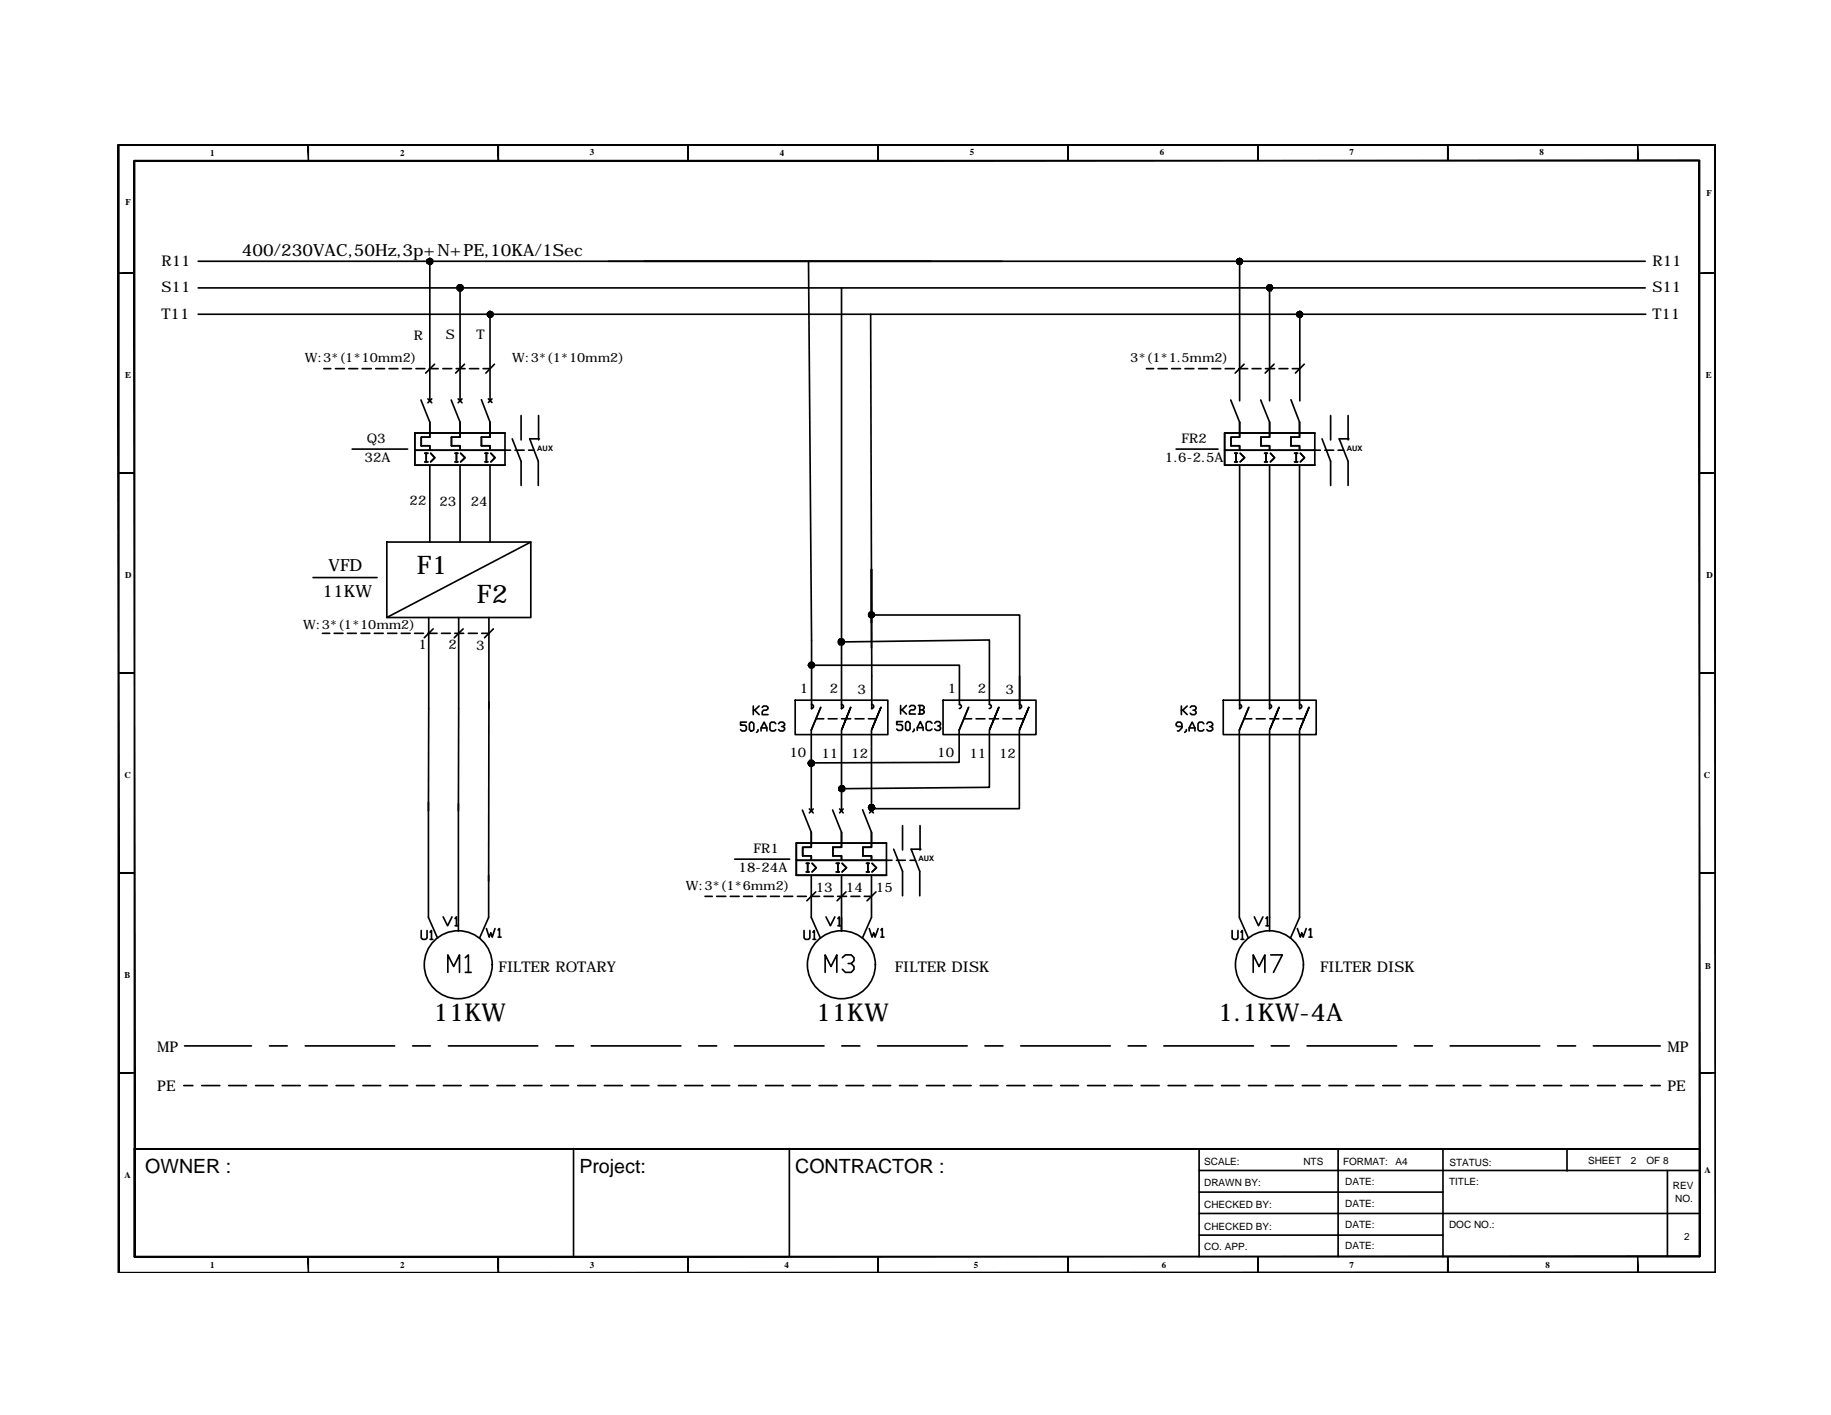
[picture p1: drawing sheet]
<svg xmlns="http://www.w3.org/2000/svg" width="279mm" height="216mm" viewBox="0 0 279 216" stroke-linecap="round" stroke-linejoin="round" font-family="sans-serif">
<!-- layer: FRAME -->
<g fill="#000" stroke="#000" stroke-width=".15">
<path d="M18 22.1v.1l243.8-.1zM18 22.2l243.8-.1v.1z"/>
<path d="M20.5 24.5l.1 167.3v-167.3zM20.5 24.5l.1 167.3h-.1z"/>
<path d="M47 22.1l.1 2.4v-2.4zM47 22.1l.1 2.4h-.1z"/>
<path d="M76 22.1l.1 2.4v-2.4zM76 22.1l.1 2.4h-.1z"/>
<path d="M105 22.1v2.4v-2.4zM105 22.1v2.4z"/>
<path d="M133.9 22.1l.1 2.4v-2.4zM133.9 22.1l.1 2.4h-.1z"/>
<path d="M162.9 22.1l.1 2.4v-2.4zM162.9 22.1l.1 2.4h-.1z"/>
<path d="M191.9 22.1l.1 2.4v-2.4zM191.9 22.1l.1 2.4h-.1z"/>
<path d="M220.9 22.1l.1 2.4v-2.4zM220.9 22.1l.1 2.4h-.1z"/>
<path d="M249.9 22.1l.1 2.4v-2.4zM249.9 22.1l.1 2.4h-.1z"/>
<path d="M20.5 24.6h238.8v-.1zM20.5 24.5h238.8l-238.8 .1z"/>
<path d="M261.7 22.1l.1 172.1zM261.7 22.1l.1 172.1z"/>
<path d="M18.1 41.6v.1l2.4-.1zM18.1 41.7l2.4-.1v.1z"/>
<path d="M259.3 41.6v.1l2.5-.1zM259.3 41.7l2.5-.1v.1z"/>
<path d="M18.1 72.1v.1l2.4-.1zM18.1 72.2l2.4-.1v.1z"/>
<path d="M259.3 72.1v.1l2.5-.1zM259.3 72.2l2.5-.1v.1z"/>
<path d="M18.1 102.6v.1l2.4-.1zM18.1 102.7l2.4-.1v.1z"/>
<path d="M259.3 102.6v.1l2.5-.1zM259.3 102.7l2.5-.1v.1z"/>
<path d="M18.1 133.1v.2l2.4-.2zM18.1 133.3l2.4-.2v.2z"/>
<path d="M259.3 133.1v.2l2.5-.2zM259.3 133.3l2.5-.2v.2z"/>
<path d="M18.1 163.6v.1l2.4-.1zM18.1 163.7l2.4-.1v.1z"/>
<path d="M259.3 163.6v.1l2.5-.1zM259.3 163.7l2.5-.1v.1z"/>
<path d="M18 22.1v172.1h.2zM18 22.1h.2v172.1z"/>
<path d="M20.5 191.7v.1l238.8-.1zM20.5 191.8l238.8-.1v.1z"/>
<path d="M47 191.8l.1 2.4v-2.4zM47 191.8l.1 2.4h-.1z"/>
<path d="M76 191.8l.1 2.4v-2.4zM76 191.8l.1 2.4h-.1z"/>
<path d="M105 191.8v2.4v-2.4zM105 191.8v2.4z"/>
<path d="M133.9 191.8v2.4h.1zM133.9 191.8h.1v2.4z"/>
<path d="M162.9 191.8l.1 2.4v-2.4zM162.9 191.8l.1 2.4h-.1z"/>
<path d="M191.9 191.8l.1 2.4v-2.4zM191.9 191.8l.1 2.4h-.1z"/>
<path d="M220.9 191.8l.1 2.4v-2.4zM220.9 191.8l.1 2.4h-.1z"/>
<path d="M249.9 191.8l.1 2.4v-2.4zM249.9 191.8l.1 2.4h-.1z"/>
<path d="M259.3 24.5v167.3h.1zM259.3 24.5h.1v167.3z"/>
<path d="M18.1 194.2l243.7-.1zM18.1 194.1h243.7z"/>
</g>
<path d="M20.5 175.3h238.8zM20.5 175.3v16.5M183 178.6h76.2M183 175.3v16.5M183 181.9h37.2M183 185.2h76.2M183 188.5h37.2" fill="none" stroke="#000" stroke-width=".25"/>
<!-- layer: 0 -->
<g fill="none" stroke="#000" stroke-width=".25">
<path d="M30.2 39.9h220.9M65.6 39.9v21.3M123.4 39.9l.4 68.2M189.2 39.9v21.3M30.2 47.9h220.9M30.2 43.9h220.9M49.4 56.2h1.1M51.2 56.2h1.3M53.2 56.2h1.4M55.3 56.2h1.4M57.3 56.2h1.4M59.4 56.2h1.3"/>
<path d="M61.4 56.2h1.4M63.5 56.2h1.3M65.5 56.2h1.4M66.3 55.6l-1.3 1.3M67.6 56.2h1.3M69.6 56.2h1.4M70.2 43.9v17.3M70.9 55.6l-1.4 1.3M71.6 56.2h1.4M73.7 56.2h1.1M74.8 47.9v13.3M75.5 55.6l-1.4 1.3"/>
<path d="M128.4 43.9v64.2M132.9 47.9l.1 60.2M174.9 56.2h1.1M176.7 56.2h1.4M178.8 56.2h1.3M180.8 56.2h1.4M182.9 56.2h1.3M184.9 56.2h1.4M187 56.2h1.4M189 56.2h1.4M189.8 55.6l-1.3 1.3M191.1 56.2h1.3"/>
<path d="M193.1 56.2h1.4M193.7 43.9v17.3M194.4 55.6l-1.3 1.3M195.2 56.2h1.3M197.2 56.2h1.1M198.3 47.9v13.3M199 55.6l-1.3 1.3M63.3 66.1h13.8v4.9h-13.8zM63.3 68.7h13.8M65.6 64.4v2.3h-1.3v1.3M65.6 71v11.7M70.2 64.4v2.3h-1.3v1.3"/>
<path d="M70.2 71v11.7M74.8 64.4v2.3h-1.3v1.3M74.8 71v11.7M78.6 68.7h1.4M79.5 63.4v3.7M79.5 70.4v3.7M80.7 68.7h.8M80.8 67h1.5M82.1 70.4v3.7M82.2 63.4v3.7M186.9 66.1h13.7v4.9h-13.7zM186.9 68.7h13.7"/>
<path d="M189.2 64.4v2.3h-1.4v1.3M189.2 71v37.1M193.7 64.4v2.3h-1.3v1.3M193.7 71v37.1M198.3 64.4v2.3h-1.3v1.3M198.3 71v37.1M202.2 68.7h1.3M203 63.4v3.7M203 70.4v3.7M204.2 68.7h.8M204.4 67h1.4M205.7 63.4v3.7"/>
<path d="M205.7 70.4v3.7M47.8 88.1h9.7M49.2 96.6h1.1M51 96.6h1.3M53 96.6h1.4M55.1 96.6h1.3M57.1 96.6h1.4M59 82.7h22v11.5h-22zM59.2 96.6h1.4M61.2 96.6h1.4M63.3 96.6h1.3M65.3 96.6h1.4"/>
<path d="M65.4 94.2v45.8M66.1 96l-1.4 1.3M67.4 96.6h1.3M69.4 96.6h1.4M70 94.2l-.1 47.9M70.7 96l-1.4 1.3M71.5 96.6h1.3M73.5 96.6h1.1M74.6 94.2v13.9M75.3 96l-1.4 1.3M81 82.7l-22 11.5M128.4 97.9l22.6-.3v9.9"/>
<path d="M133 95v-8.1v12M133 93.8h22.6v13.7M74.6 107.1v32.9M121.3 106.8h14.2v5.3h-14.2zM123.8 107.5a.32 .32 0 0 1 .3 .3 .32 .32 0 0 1-.3 .3M123.8 101.5h22.6v6M124.5 109.7h1.2M125.2 107.9l-1.4 3.5v12.3M126.4 109.7h1.3M128.4 107.5a.32 .32 0 0 1 .3 .3 .32 .32 0 0 1-.3 .3M128.4 109.7h1.4M128.4 111.4v12.3"/>
<path d="M129.8 107.9l-1.4 3.5 1.4-3.5M130.5 109.7h1.3M132.5 109.7h1.2M133 111.4v12.3M133 107.5a.32 .32 0 0 1 .3 .3 .32 .32 0 0 1-.3 .3M134.4 107.9l-1.4 3.5 1.4-3.5M139.5 111.2v.2l-.2 .3M143.9 106.8h14.2v5.3h-14.2zM146.4 107.5a.32 .32 0 0 1 .3 .3 .32 .32 0 0 1-.3 .3M147.1 109.7h1.2M147.8 107.9l-1.4 3.5v4.9l-22.6 .1M148.9 109.7h1.4"/>
<path d="M151 107.5a.32 .32 0 0 1 .3 .3 .32 .32 0 0 1-.3 .3M151 111.4v8.7l-22.6 .2M151 109.7h1.4M152.4 107.9l-1.4 3.5 1.4-3.5M153 109.7h1.4M155.1 109.7h1.2M155.5 111.4v12h-22.5M155.6 107.5a.32 .32 0 0 1 .3 .3 .32 .32 0 0 1-.3 .3M155.6 103.2v4.9M157 107.9l-1.5 3.5 1.5-3.5M186.7 106.8h14.1v5.3h-14.1zM189.1 107.5a.32 .32 0 0 1 .4 .3 .32 .32 0 0 1-.4 .3"/>
<path d="M189.8 109.7h1.2M190.6 107.9l-1.5 3.5v28.6M191.7 109.7h1.4M193.7 107.5a.32 .32 0 0 1 .3 .3 .32 .32 0 0 1-.3 .3M193.7 111.4v28.6M193.8 109.7h1.3M195.2 107.9l-1.5 3.5 1.5-3.5M195.8 109.7h1.4M197.8 109.7h1.2M198.3 111.4v28.6M198.3 107.5a.32 .32 0 0 1 .3 .3 .32 .32 0 0 1-.3 .3M199.7 107.9l-1.4 3.5 1.4-3.5"/>
<path d="M107.6 136.8h1.1M109.4 136.8h1.4M111.4 136.8h1.4M113.5 136.8h1.3M115.5 136.8h1.4M117.6 136.8h1.3M119.6 136.8h1.4M121.5 128.6h13.8v4.9h-13.8zM121.5 131.3h13.8M121.7 136.8h1.3M123.7 136.8h1.4M123.8 127v2.3h-1.3v1.3"/>
<path d="M123.8 133.5v6.5M124.5 136.1l-1.4 1.3M125.7 136.8h1.4M127.8 136.8h1.4M128.4 127v2.3h-1.3v1.3M128.4 133.5v8.6M129.1 136.1l-1.4 1.3M129.9 136.8h1.3M131.9 136.8h1.1M133 127v2.3h-1.3v1.3M133 133.5v6.5M133.7 136.1l-1.4 1.3"/>
<path d="M136.8 131.3h1.3M137.7 126v3.7M137.7 133v3.7M138.9 131.3h.8M139 129.6h1.5M140.3 133v3.7M140.4 126v3.7M28.2 159.6h10.2M41.1 159.6h2.7M46.6 159.6h13.6M63 159.6h2.7M68.4 159.6h13.7"/>
<path d="M84.8 159.6h2.7M90.2 159.6h13.7M106.6 159.6h2.8M112.1 159.6h13.6M128.5 159.6h2.7M133.9 159.6h13.7M150.3 159.6h2.7M155.8 159.6h13.6M172.1 159.6h2.8M177.6 159.6h13.7M194 159.6h2.7M199.4 159.6h13.7"/>
<path d="M215.8 159.6h2.8M221.3 159.6h13.7M237.7 159.6h2.7M243.1 159.6h10.2M28 165.6h1.4M30.8 165.6h2.7M34.9 165.6h2.7M39 165.6h2.7M43.1 165.6h2.7M47.2 165.6h2.7M51.3 165.6h2.7M55.4 165.6h2.7"/>
<path d="M59.5 165.6h2.7M63.6 165.6h2.7M67.7 165.6h2.7M71.8 165.6h2.7M75.8 165.6h2.8M79.9 165.6h2.8M84 165.6h2.8M87.5 175.2v16.5M88.2 165.6h2.7M92.2 165.6h2.8M96.3 165.6h2.7M100.4 165.6h2.7"/>
<path d="M104.5 165.6h2.7M108.6 165.6h2.8M112.7 165.6h2.7M116.8 165.6h2.7M120.5 175.2v16.5M120.9 165.6h2.7M125 165.6h2.7M129.1 165.6h2.7M133.2 165.6h2.7M137.3 165.6h2.7M141.4 165.6h2.7M145.5 165.6h2.7"/>
<path d="M149.6 165.6h2.7M153.6 165.6h2.8M157.7 165.6h2.8M161.9 165.6h2.7M166 165.6h2.7M170 165.6h2.8M174.1 165.6h2.8M178.2 165.6h2.7M182.3 165.6h2.8M186.4 165.6h2.8M190.5 165.6h2.8M194.6 165.6h2.7"/>
<path d="M198.7 165.6h2.7M202.8 165.6h2.7M204.2 175.3v16.5M206.9 165.6h2.7M211 165.6h2.7M215.1 165.6h2.7M219.2 165.6h2.7M220.2 175.3v16.5M223.3 165.6h2.7M227.4 165.6h2.7M231.5 165.6h2.7M235.6 165.6h2.7"/>
<path d="M239.1 175.4v3.3M239.7 165.6h2.7M243.8 165.6h2.7M247.8 165.6h2.8M251.9 165.6h1.4M254.4 178.6v13.1"/>
<circle cx="69.9" cy="147.2" r="5.2"/>
<circle cx="128.4" cy="147.2" r="5.2"/>
<circle cx="193.7" cy="147.2" r="5.2"/>
</g>
<!-- layer: SYMBOL -->
<g fill="none" stroke="#000" stroke-width=".25">
<path d="M53.7 68.5h8.5M64.2 61l1.4 3.4M65.3 60.9l.6 .6M65.9 60.9l-.6 .6M68.8 61l1.4 3.4M69.9 60.9l.6 .6M70.5 60.9l-.6 .6M73.5 61l1.3 3.4M74.5 60.9l.6 .5M75.1 60.9l-.6 .5M78.2 67l1.3 3.4M80.8 67l1.3 3.4"/>
<path d="M179.5 68.5h6.4M187.8 61l1.4 3.4M192.4 61l1.3 3.4M197 61l1.3 3.4M201.7 67l1.3 3.4M204.4 67l1.3 3.4M112.1 131.1h8.4M122.4 123.6l1.4 3.4M123.5 123.4l.6 .6M124.1 123.4l-.6 .6M127.1 123.6l1.3 3.4M128.1 123.4l.6 .6"/>
<path d="M128.7 123.4l-.6 .6M131.6 123.6l1.4 3.4M132.7 123.4l.6 .6M133.3 123.4l-.6 .6M136.4 129.6l1.3 3.4M139 129.6l1.3 3.4"/>
</g>
<!-- layer: 0 -->
<g fill="#000" stroke="#000" stroke-width=".15">
<path d="M65.1 39.9l.1 .2 .4-.2zM65.2 40.1l.4-.2-.2 .4zM65.6 39.9l-.2 .4 .2 .1z"/>
<path d="M65.1 39.9l.1 .2 .4-.2zM65.2 40.1l.4-.2-.2 .4zM65.6 39.9l-.2 .4 .2 .1z"/>
<path d="M65.2 39.9l.1 .2 .3-.2zM65.3 40.1l.3-.2-.2 .3zM65.6 39.9l-.2 .3h.2z"/>
<path d="M65.2 39.9l.1 .2 .3-.2zM65.3 40.1l.3-.2-.2 .3zM65.6 39.9l-.2 .3h.2z"/>
<path d="M65.4 39.6l.2 .3v-.4zM65.4 39.6l.2 .3-.3-.2zM65.3 39.7l-.1 .2h.4z"/>
<path d="M65.4 39.5l.2 .4v-.5zM65.2 39.7l.2-.2 .2 .4zM65.2 39.7l-.1 .2h.5z"/>
<path d="M65.4 39.6l.2 .3v-.4zM65.4 39.6l.2 .3-.3-.2zM65.3 39.7l-.1 .2h.4z"/>
<path d="M65.4 39.5l.2 .4v-.5zM65.2 39.7l.2-.2 .2 .4zM65.2 39.7l-.1 .2h.5z"/>
<path d="M65.6 39.9h.4l-.1-.2zM65.8 39.6l.1 .1-.3 .2zM65.6 39.5v.4l.2-.3z"/>
<path d="M65.6 39.9h.4l-.1-.2zM65.8 39.6l.1 .1-.3 .2zM65.6 39.5v.4l.2-.3z"/>
<path d="M65.6 39.9h.5l-.1-.2zM65.8 39.5l.2 .2-.4 .2zM65.6 39.4v.5l.2-.4z"/>
<path d="M65.6 39.9h.5l-.1-.2zM65.8 39.5l.2 .2-.4 .2zM65.6 39.4v.5l.2-.4z"/>
<path d="M188.7 39.9v.2l.5-.2zM188.7 40.1l.5-.2-.3 .4zM189.2 39.9l-.3 .4 .3 .1z"/>
<path d="M188.7 39.9v.2l.5-.2zM188.7 40.1l.5-.2-.3 .4zM189.2 39.9l-.3 .4 .3 .1z"/>
<path d="M188.8 39.9v.2l.4-.2zM188.8 40.1l.4-.2-.3 .3zM189.2 39.9l-.3 .3h.3z"/>
<path d="M188.8 39.9v.2l.4-.2zM188.8 40.1l.4-.2-.3 .3zM189.2 39.9l-.3 .3h.3z"/>
<path d="M188.9 39.6l.3 .3v-.4zM188.8 39.7l.1-.1 .3 .3zM188.8 39.7v.2h.4z"/>
<path d="M188.9 39.5l.3 .4v-.5zM188.9 39.5l.3 .4-.5-.2zM188.7 39.7v.2h.5z"/>
<path d="M188.9 39.6l.3 .3v-.4zM188.8 39.7l.1-.1 .3 .3zM188.8 39.7v.2h.4z"/>
<path d="M188.9 39.5l.3 .4v-.5zM188.9 39.5l.3 .4-.5-.2zM188.7 39.7v.2h.5z"/>
<path d="M189.2 39.9h.3v-.2zM189.3 39.6l.2 .1-.3 .2zM189.2 39.5v.4l.1-.3z"/>
<path d="M189.2 39.9h.3v-.2zM189.3 39.6l.2 .1-.3 .2zM189.2 39.5v.4l.1-.3z"/>
<path d="M189.2 39.9h.4l-.1-.2zM189.4 39.5l.1 .2-.3 .2zM189.2 39.4v.5l.2-.4z"/>
<path d="M189.2 39.9h.4l-.1-.2zM189.4 39.5l.1 .2-.3 .2zM189.2 39.4v.5l.2-.4z"/>
<path d="M65.6 39.9v.3h.2zM65.6 39.9l.3 .2-.1 .1zM65.6 39.9l.3 .2 .1-.2z"/>
<path d="M65.6 39.9v.5l.2-.1zM65.6 39.9l.4 .2-.2 .2zM65.6 39.9l.4 .2 .1-.2z"/>
<path d="M65.6 39.9v.3h.2zM65.6 39.9l.3 .2-.1 .1zM65.6 39.9l.3 .2 .1-.2z"/>
<path d="M65.6 39.9v.5l.2-.1zM65.6 39.9l.4 .2-.2 .2zM65.6 39.9l.4 .2 .1-.2z"/>
<path d="M69.7 43.9l.1 .2 .4-.2zM69.8 44.1l.4-.2-.3 .5zM70.2 43.9l-.3 .5h.3z"/>
<path d="M69.7 43.9l.1 .2 .4-.2zM69.8 44.1l.4-.2-.3 .5zM70.2 43.9l-.3 .5h.3z"/>
<path d="M69.8 43.9l.1 .2 .3-.2zM69.9 44.1l.3-.2-.2 .3zM70.2 43.9l-.2 .3 .2 .1z"/>
<path d="M69.8 43.9l.1 .2 .3-.2zM69.9 44.1l.3-.2-.2 .3zM70.2 43.9l-.2 .3 .2 .1z"/>
<path d="M70 43.6l.2 .3v-.4zM70 43.6l.2 .3-.3-.2zM69.9 43.7l-.1 .2h.4z"/>
<path d="M70.2 43.9v.4l.2-.1zM70.2 43.9l.3 .2-.1 .1zM70.2 43.9l.3 .2 .1-.2z"/>
<path d="M69.9 43.5l.3 .4v-.4zM69.9 43.5l.3 .4-.4-.2zM69.8 43.7l-.1 .2h.5z"/>
<path d="M70.2 43.9v.5h.3zM70.2 43.9l.4 .2-.1 .3zM70.2 43.9l.4 .2 .1-.2z"/>
<path d="M70 43.6l.2 .3v-.4zM70 43.6l.2 .3-.3-.2zM69.9 43.7l-.1 .2h.4z"/>
<path d="M70.2 43.9v.4l.2-.1zM70.2 43.9l.3 .2-.1 .1zM70.2 43.9l.3 .2 .1-.2z"/>
<path d="M69.9 43.5l.3 .4v-.4zM69.9 43.5l.3 .4-.4-.2zM69.8 43.7l-.1 .2h.5z"/>
<path d="M70.2 43.9v.5h.3zM70.2 43.9l.4 .2-.1 .3zM70.2 43.9l.4 .2 .1-.2z"/>
<path d="M70.2 43.9h.4l-.1-.2zM70.4 43.6l.1 .1-.3 .2zM70.2 43.5v.4l.2-.3z"/>
<path d="M70.2 43.9h.4l-.1-.2zM70.4 43.6l.1 .1-.3 .2zM70.2 43.5v.4l.2-.3z"/>
<path d="M70.2 43.9h.5l-.1-.2zM70.5 43.5l.1 .2-.4 .2zM70.2 43.5v.4l.3-.4z"/>
<path d="M70.2 43.9h.5l-.1-.2zM70.5 43.5l.1 .2-.4 .2zM70.2 43.5v.4l.3-.4z"/>
<path d="M74.3 47.9l.1 .3 .4-.3zM74.4 48.2l.4-.3-.2 .5zM74.8 47.9l-.2 .5 .2 .1z"/>
<path d="M74.3 47.9l.1 .3 .4-.3zM74.4 48.2l.4-.3-.2 .5zM74.8 47.9l-.2 .5 .2 .1z"/>
<path d="M74.4 47.9l.1 .3 .3-.3zM74.5 48.2l.3-.3-.2 .4zM74.8 47.9l-.2 .4h.2z"/>
<path d="M74.4 47.9l.1 .3 .3-.3zM74.5 48.2l.3-.3-.2 .4zM74.8 47.9l-.2 .4h.2z"/>
<path d="M74.6 47.7l.2 .2v-.3zM74.6 47.7l.2 .2-.3-.1zM74.5 47.8l-.1 .1h.4z"/>
<path d="M74.8 47.9v.4h.2zM74.8 47.9l.3 .3-.1 .1zM74.8 47.9l.3 .3 .1-.3z"/>
<path d="M74.6 47.6l.2 .3v-.4zM74.6 47.6l.2 .3-.4-.2zM74.4 47.7l-.1 .2h.5z"/>
<path d="M74.8 47.9v.6l.2-.1zM74.8 47.9l.4 .3-.2 .2zM74.8 47.9l.4 .3 .1-.3z"/>
<path d="M74.6 47.7l.2 .2v-.3zM74.6 47.7l.2 .2-.3-.1zM74.5 47.8l-.1 .1h.4z"/>
<path d="M74.8 47.9v.4h.2zM74.8 47.9l.3 .3-.1 .1zM74.8 47.9l.3 .3 .1-.3z"/>
<path d="M74.6 47.6l.2 .3v-.4zM74.6 47.6l.2 .3-.4-.2zM74.4 47.7l-.1 .2h.5z"/>
<path d="M74.8 47.9v.6l.2-.1zM74.8 47.9l.4 .3-.2 .2zM74.8 47.9l.4 .3 .1-.3z"/>
<path d="M74.8 47.9h.4l-.1-.1zM75 47.7l.1 .1-.3 .1zM74.8 47.6v.3l.2-.2z"/>
<path d="M74.8 47.9h.4l-.1-.1zM75 47.7l.1 .1-.3 .1zM74.8 47.6v.3l.2-.2z"/>
<path d="M74.8 47.9h.5l-.1-.2zM75 47.6l.2 .1-.4 .2zM74.8 47.5v.4l.2-.3z"/>
<path d="M74.8 47.9h.5l-.1-.2zM75 47.6l.2 .1-.4 .2zM74.8 47.5v.4l.2-.3z"/>
<path d="M189.2 39.9v.3h.1zM189.2 39.9l.3 .2-.2 .1zM189.2 39.9l.3 .2v-.2z"/>
<path d="M189.2 39.9v.5l.2-.1zM189.2 39.9l.3 .2-.1 .2zM189.2 39.9l.3 .2 .1-.2z"/>
<path d="M189.2 39.9v.3h.1zM189.2 39.9l.3 .2-.2 .1zM189.2 39.9l.3 .2v-.2z"/>
<path d="M189.2 39.9v.5l.2-.1zM189.2 39.9l.3 .2-.1 .2zM189.2 39.9l.3 .2 .1-.2z"/>
<path d="M193.3 43.9l.1 .2 .3-.2zM193.4 44.1l.3-.2-.2 .5zM193.7 43.9l-.2 .5h.2z"/>
<path d="M193.3 43.9l.1 .2 .3-.2zM193.4 44.1l.3-.2-.2 .5zM193.7 43.9l-.2 .5h.2z"/>
<path d="M193.4 43.9v.2l.3-.2zM193.4 44.1l.3-.2-.1 .3zM193.7 43.9l-.1 .3 .1 .1z"/>
<path d="M193.4 43.9v.2l.3-.2zM193.4 44.1l.3-.2-.1 .3zM193.7 43.9l-.1 .3 .1 .1z"/>
<path d="M193.6 43.6l.1 .3v-.4zM193.6 43.6l.1 .3-.3-.2zM193.4 43.7v.2h.3z"/>
<path d="M193.7 43.9v.4l.2-.1zM193.7 43.9l.4 .2-.2 .1zM193.7 43.9l.4 .2v-.2z"/>
<path d="M193.5 43.5l.2 .4v-.4zM193.5 43.5l.2 .4-.3-.2zM193.4 43.7l-.1 .2h.4z"/>
<path d="M193.7 43.9v.5h.3zM193.7 43.9l.5 .2-.2 .3zM193.7 43.9l.5 .2v-.2z"/>
<path d="M193.6 43.6l.1 .3v-.4zM193.6 43.6l.1 .3-.3-.2zM193.4 43.7v.2h.3z"/>
<path d="M193.7 43.9v.4l.2-.1zM193.7 43.9l.4 .2-.2 .1zM193.7 43.9l.4 .2v-.2z"/>
<path d="M193.5 43.5l.2 .4v-.4zM193.5 43.5l.2 .4-.3-.2zM193.4 43.7l-.1 .2h.4z"/>
<path d="M193.7 43.9v.5h.3zM193.7 43.9l.5 .2-.2 .3zM193.7 43.9l.5 .2v-.2z"/>
<path d="M193.7 43.9h.4v-.2zM193.9 43.6l.2 .1-.4 .2zM193.7 43.5v.4l.2-.3z"/>
<path d="M193.7 43.9h.4v-.2zM193.9 43.6l.2 .1-.4 .2zM193.7 43.5v.4l.2-.3z"/>
<path d="M193.7 43.9h.5v-.2zM194 43.5l.2 .2-.5 .2zM193.7 43.5v.4l.3-.4z"/>
<path d="M193.7 43.9h.5v-.2zM194 43.5l.2 .2-.5 .2zM193.7 43.5v.4l.3-.4z"/>
<path d="M197.8 47.9l.1 .3 .4-.3zM197.9 48.2l.4-.3-.2 .5zM198.3 47.9l-.2 .5 .2 .1z"/>
<path d="M197.8 47.9l.1 .3 .4-.3zM197.9 48.2l.4-.3-.2 .5zM198.3 47.9l-.2 .5 .2 .1z"/>
<path d="M198 47.9v.3l.3-.3zM198 48.2l.3-.3-.2 .4zM198.3 47.9l-.2 .4h.2z"/>
<path d="M198 47.9v.3l.3-.3zM198 48.2l.3-.3-.2 .4zM198.3 47.9l-.2 .4h.2z"/>
<path d="M198.1 47.7l.2 .2v-.3zM198.1 47.7l.2 .2-.3-.1zM198 47.8v.1h.3z"/>
<path d="M198.3 47.9v.4h.2zM198.3 47.9l.3 .3-.1 .1zM198.3 47.9l.3 .3 .1-.3z"/>
<path d="M198.1 47.6l.2 .3v-.4zM198.1 47.6l.2 .3-.4-.2zM197.9 47.7l-.1 .2h.5z"/>
<path d="M198.3 47.9v.6l.3-.1zM198.3 47.9l.4 .3-.1 .2zM198.3 47.9l.4 .3 .1-.3z"/>
<path d="M198.1 47.7l.2 .2v-.3zM198.1 47.7l.2 .2-.3-.1zM198 47.8v.1h.3z"/>
<path d="M198.3 47.9v.4h.2zM198.3 47.9l.3 .3-.1 .1zM198.3 47.9l.3 .3 .1-.3z"/>
<path d="M198.1 47.6l.2 .3v-.4zM198.1 47.6l.2 .3-.4-.2zM197.9 47.7l-.1 .2h.5z"/>
<path d="M198.3 47.9v.6l.3-.1zM198.3 47.9l.4 .3-.1 .2zM198.3 47.9l.4 .3 .1-.3z"/>
<path d="M198.3 47.9h.4l-.1-.1zM198.5 47.7l.1 .1-.3 .1zM198.3 47.6v.3l.2-.2z"/>
<path d="M198.3 47.9h.4l-.1-.1zM198.5 47.7l.1 .1-.3 .1zM198.3 47.6v.3l.2-.2z"/>
<path d="M198.3 47.9h.5l-.1-.2zM198.6 47.6l.1 .1-.4 .2zM198.3 47.5v.4l.3-.3z"/>
<path d="M198.3 47.9h.5l-.1-.2zM198.6 47.6l.1 .1-.4 .2zM198.3 47.5v.4l.3-.3z"/>
<path d="M127.9 97.9v.3l.5-.3zM127.9 98.2l.5-.3-.3 .5zM128.4 97.9l-.3 .5h.3z"/>
<path d="M127.9 97.9v.3l.5-.3zM127.9 98.2l.5-.3-.3 .5zM128.4 97.9l-.3 .5h.3z"/>
<path d="M128 97.9l.1 .2 .3-.2zM128.1 98.1l.3-.2-.2 .4zM128.4 97.9l-.2 .4h.2z"/>
<path d="M128 97.9l.1 .2 .3-.2zM128.1 98.1l.3-.2-.2 .4zM128.4 97.9l-.2 .4h.2z"/>
<path d="M128.2 97.6l.2 .3v-.3zM128.2 97.6l.2 .3-.3-.1zM128.1 97.8l-.1 .1h.4z"/>
<path d="M128.4 97.9v.4h.1zM128.4 97.9l.3 .2-.2 .2zM128.4 97.9l.3 .2v-.2z"/>
<path d="M128.1 97.5l.3 .4v-.4zM128.1 97.5l.3 .4-.5-.2zM127.9 97.7v.2h.5z"/>
<path d="M128.4 97.9v.5h.2zM128.4 97.9l.4 .3-.2 .2zM128.4 97.9l.4 .3v-.3z"/>
<path d="M128.2 97.6l.2 .3v-.3zM128.2 97.6l.2 .3-.3-.1zM128.1 97.8l-.1 .1h.4z"/>
<path d="M128.4 97.9v.4h.1zM128.4 97.9l.3 .2-.2 .2zM128.4 97.9l.3 .2v-.2z"/>
<path d="M128.1 97.5l.3 .4v-.4zM128.1 97.5l.3 .4-.5-.2zM127.9 97.7v.2h.5z"/>
<path d="M128.4 97.9v.5h.2zM128.4 97.9l.4 .3-.2 .2zM128.4 97.9l.4 .3v-.3z"/>
<path d="M128.4 97.9h.3v-.1zM128.5 97.6l.2 .2-.3 .1zM128.4 97.6v.3l.1-.3z"/>
<path d="M128.4 97.9h.3v-.1zM128.5 97.6l.2 .2-.3 .1zM128.4 97.6v.3l.1-.3z"/>
<path d="M128.4 97.9h.4v-.2zM128.6 97.5l.2 .2-.4 .2zM128.4 97.5v.4l.2-.4z"/>
<path d="M128.4 97.9h.4v-.2zM128.6 97.5l.2 .2-.4 .2zM128.4 97.5v.4l.2-.4z"/>
<path d="M132.5 93.8l.1 .3 .4-.3zM132.6 94.1l.4-.3-.3 .4zM133 93.8l-.3 .4 .3 .1z"/>
<path d="M132.5 93.8l.1 .3 .4-.3zM132.6 94.1l.4-.3-.3 .4zM133 93.8l-.3 .4 .3 .1z"/>
<path d="M132.6 93.8v.2l.4-.2zM132.6 94l.4-.2-.2 .3zM133 93.8l-.2 .3 .2 .1z"/>
<path d="M132.6 93.8v.2l.4-.2zM132.6 94l.4-.2-.2 .3zM133 93.8l-.2 .3 .2 .1z"/>
<path d="M132.8 93.5l.2 .3v-.3zM132.6 93.6l.2-.1 .2 .3zM132.6 93.6v.2h.4z"/>
<path d="M133 93.8v.4l.2-.1zM133 93.8l.3 .2-.1 .1zM133 93.8l.3 .2 .1-.2z"/>
<path d="M132.7 93.4l.3 .4v-.5zM132.7 93.4l.3 .4-.4-.2zM132.6 93.6l-.1 .2h.5z"/>
<path d="M133 93.8v.5l.2-.1zM133 93.8l.4 .3-.2 .1zM133 93.8l.4 .3v-.3z"/>
<path d="M132.8 93.5l.2 .3v-.3zM132.6 93.6l.2-.1 .2 .3zM132.6 93.6v.2h.4z"/>
<path d="M133 93.8v.4l.2-.1zM133 93.8l.3 .2-.1 .1zM133 93.8l.3 .2 .1-.2z"/>
<path d="M132.7 93.4l.3 .4v-.5zM132.7 93.4l.3 .4-.4-.2zM132.6 93.6l-.1 .2h.5z"/>
<path d="M133 93.8v.5l.2-.1zM133 93.8l.4 .3-.2 .1zM133 93.8l.4 .3v-.3z"/>
<path d="M133 93.8h.4l-.1-.2zM133.2 93.5l.1 .1-.3 .2zM133 93.5v.3l.2-.3z"/>
<path d="M133 93.8h.4l-.1-.2zM133.2 93.5l.1 .1-.3 .2zM133 93.5v.3l.2-.3z"/>
<path d="M133 93.8h.4v-.2zM133.2 93.4l.2 .2-.4 .2zM133 93.3v.5l.2-.4z"/>
<path d="M133 93.8h.4v-.2zM133.2 93.4l.2 .2-.4 .2zM133 93.3v.5l.2-.4z"/>
<path d="M123.3 116.4l.1 .3 .4-.3zM123.4 116.7l.4-.3-.3 .5zM123.8 116.4l-.3 .5 .3 .1z"/>
<path d="M123.3 116.4l.1 .3 .4-.3zM123.4 116.7l.4-.3-.3 .5zM123.8 116.4l-.3 .5 .3 .1z"/>
<path d="M123.3 101.5l.1 .2 .4-.2zM123.4 101.7l.4-.2-.2 .4zM123.8 101.5l-.2 .4 .2 .1z"/>
<path d="M123.3 101.5l.1 .2 .4-.2zM123.4 101.7l.4-.2-.2 .4zM123.8 101.5l-.2 .4 .2 .1z"/>
<path d="M123.4 116.4l.1 .3 .3-.3zM123.5 116.7l.3-.3-.2 .4zM123.8 116.4l-.2 .4h.2z"/>
<path d="M123.4 116.4l.1 .3 .3-.3zM123.5 116.7l.3-.3-.2 .4zM123.8 116.4l-.2 .4h.2z"/>
<path d="M123.5 101.5v.2l.3-.2zM123.5 101.7l.3-.2-.2 .3zM123.8 101.5l-.2 .3h.2z"/>
<path d="M123.5 101.5v.2l.3-.2zM123.5 101.7l.3-.2-.2 .3zM123.8 101.5l-.2 .3h.2z"/>
<path d="M123.6 116.1l.2 .3v-.3zM123.5 116.3l.1-.2 .2 .3zM123.5 116.3l-.1 .1h.4z"/>
<path d="M123.8 116.4v.4h.2zM123.8 116.4l.3 .3-.1 .1zM123.8 116.4l.3 .3v-.3z"/>
<path d="M123.5 116l.3 .4v-.4zM123.5 116l.3 .4-.4-.2zM123.4 116.2l-.1 .2h.5z"/>
<path d="M123.8 116.4v.6l.2-.1zM123.8 116.4l.4 .3-.2 .2zM123.8 116.4l.4 .3 .1-.3z"/>
<path d="M123.6 116.1l.2 .3v-.3zM123.5 116.3l.1-.2 .2 .3zM123.5 116.3l-.1 .1h.4z"/>
<path d="M123.8 116.4v.4h.2zM123.8 116.4l.3 .3-.1 .1zM123.8 116.4l.3 .3v-.3z"/>
<path d="M123.5 116l.3 .4v-.4zM123.5 116l.3 .4-.4-.2zM123.4 116.2l-.1 .2h.5z"/>
<path d="M123.8 116.4v.6l.2-.1zM123.8 116.4l.4 .3-.2 .2zM123.8 116.4l.4 .3 .1-.3z"/>
<path d="M123.6 101.2l.2 .3v-.4zM123.6 101.2l.2 .3-.3-.2zM123.5 101.3v.2h.3z"/>
<path d="M123.8 101.5v.3h.2zM123.8 101.5l.3 .2-.1 .1zM123.8 101.5l.3 .2 .1-.2z"/>
<path d="M123.6 101.1l.2 .4v-.5zM123.6 101.1l.2 .4-.4-.3zM123.4 101.2l-.1 .3h.5z"/>
<path d="M123.8 101.5v.5l.3-.1zM123.8 101.5l.5 .2-.2 .2zM123.8 101.5l.5 .2v-.2z"/>
<path d="M123.6 101.2l.2 .3v-.4zM123.6 101.2l.2 .3-.3-.2zM123.5 101.3v.2h.3z"/>
<path d="M123.8 101.5v.3h.2zM123.8 101.5l.3 .2-.1 .1zM123.8 101.5l.3 .2 .1-.2z"/>
<path d="M123.6 101.1l.2 .4v-.5zM123.6 101.1l.2 .4-.4-.3zM123.4 101.2l-.1 .3h.5z"/>
<path d="M123.8 101.5v.5l.3-.1zM123.8 101.5l.5 .2-.2 .2zM123.8 101.5l.5 .2v-.2z"/>
<path d="M123.8 116.4h.3v-.1zM124 116.1l.1 .2-.3 .1zM123.8 116.1v.3l.2-.3z"/>
<path d="M123.8 116.4h.3v-.1zM124 116.1l.1 .2-.3 .1zM123.8 116.1v.3l.2-.3z"/>
<path d="M123.8 101.5h.4l-.1-.2zM124 101.2l.1 .1-.3 .2zM123.8 101.1v.4l.2-.3z"/>
<path d="M123.8 101.5h.4l-.1-.2zM124 101.2l.1 .1-.3 .2zM123.8 101.1v.4l.2-.3z"/>
<path d="M123.8 116.4h.5l-.1-.2zM124 116l.2 .2-.4 .2zM123.8 116v.4l.2-.4z"/>
<path d="M123.8 116.4h.5l-.1-.2zM124 116l.2 .2-.4 .2zM123.8 116v.4l.2-.4z"/>
<path d="M123.8 101.5h.5v-.3zM124.1 101.1l.2 .1-.5 .3zM123.8 101v.5l.3-.4z"/>
<path d="M123.8 101.5h.5v-.3zM124.1 101.1l.2 .1-.5 .3zM123.8 101v.5l.3-.4z"/>
<path d="M128.2 119.9l.3 .4v-.4zM128.2 119.9l.3 .4-.5-.2zM128 120.1v.2h.5z"/>
<path d="M128.2 119.9l.3 .4v-.4zM128.2 119.9l.3 .4-.5-.2zM128 120.1v.2h.5z"/>
<path d="M128 120.3v.3l.5-.3zM128 120.6l.5-.3-.3 .5zM128.5 120.3l-.3 .5h.3z"/>
<path d="M128 120.3v.3l.5-.3zM128 120.6l.5-.3-.3 .5zM128.5 120.3l-.3 .5h.3z"/>
<path d="M128.1 120.3l.1 .3 .3-.3zM128.2 120.6l.3-.3-.2 .4zM128.5 120.3l-.2 .4h.2z"/>
<path d="M128.1 120.3l.1 .3 .3-.3zM128.2 120.6l.3-.3-.2 .4zM128.5 120.3l-.2 .4h.2z"/>
<path d="M128.3 120l.2 .3v-.3zM128.3 120l.2 .3-.3-.1zM128.2 120.2l-.1 .1h.4z"/>
<path d="M128.5 120.3v.4h.2zM128.5 120.3l.3 .3-.1 .1zM128.5 120.3l.3 .3v-.3z"/>
<path d="M128.5 120.3v.5h.2zM128.5 120.3l.4 .3-.2 .2zM128.5 120.3l.4 .3v-.3z"/>
<path d="M128.3 120l.2 .3v-.3zM128.3 120l.2 .3-.3-.1zM128.2 120.2l-.1 .1h.4z"/>
<path d="M128.5 120.3v.4h.2zM128.5 120.3l.3 .3-.1 .1zM128.5 120.3l.3 .3v-.3z"/>
<path d="M128.5 120.3v.5h.2zM128.5 120.3l.4 .3-.2 .2zM128.5 120.3l.4 .3v-.3z"/>
<path d="M128.5 120.3h.3v-.1zM128.7 120l.1 .2-.3 .1zM128.5 120v.3l.2-.3z"/>
<path d="M128.5 120.3h.3v-.1zM128.7 120l.1 .2-.3 .1zM128.5 120v.3l.2-.3z"/>
<path d="M128.5 120.3h.4v-.2zM128.7 119.9l.2 .2-.4 .2zM128.5 119.9v.4l.2-.4z"/>
<path d="M128.5 120.3h.4v-.2zM128.7 119.9l.2 .2-.4 .2zM128.5 119.9v.4l.2-.4z"/>
<path d="M132.5 123.2l.1 .2 .4-.2zM132.6 123.4l.4-.2-.2 .4zM133 123.2l-.2 .4 .2 .1z"/>
<path d="M132.5 123.2l.1 .2 .4-.2zM132.6 123.4l.4-.2-.2 .4zM133 123.2l-.2 .4 .2 .1z"/>
<path d="M132.6 123.2l.1 .2 .3-.2zM132.7 123.4l.3-.2-.2 .3zM133 123.2l-.2 .3 .2 .1z"/>
<path d="M132.6 123.2l.1 .2 .3-.2zM132.7 123.4l.3-.2-.2 .3zM133 123.2l-.2 .3 .2 .1z"/>
<path d="M132.8 122.9l.2 .3v-.4zM132.8 122.9l.2 .3-.3-.2zM132.7 123l-.1 .2h.4z"/>
<path d="M133 123.2v.4l.2-.1zM133 123.2l.3 .2-.1 .1zM133 123.2l.3 .2 .1-.2z"/>
<path d="M132.8 122.8l.2 .4v-.4zM132.8 122.8l.2 .4-.4-.2zM132.6 123l-.1 .2h.5z"/>
<path d="M133 123.2v.5l.2-.1zM133 123.2l.4 .2-.2 .2zM133 123.2l.4 .2 .1-.2z"/>
<path d="M132.8 122.9l.2 .3v-.4zM132.8 122.9l.2 .3-.3-.2zM132.7 123l-.1 .2h.4z"/>
<path d="M133 123.2v.4l.2-.1zM133 123.2l.3 .2-.1 .1zM133 123.2l.3 .2 .1-.2z"/>
<path d="M132.8 122.8l.2 .4v-.4zM132.8 122.8l.2 .4-.4-.2zM132.6 123l-.1 .2h.5z"/>
<path d="M133 123.2v.5l.2-.1zM133 123.2l.4 .2-.2 .2zM133 123.2l.4 .2 .1-.2z"/>
<path d="M133 123.2h.4l-.1-.2zM133.2 122.9l.1 .1-.3 .2zM133 122.8v.4l.2-.3z"/>
<path d="M133 123.2h.4l-.1-.2zM133.2 122.9l.1 .1-.3 .2zM133 122.8v.4l.2-.3z"/>
<path d="M133 123.2h.5l-.1-.2zM133.2 122.8l.2 .2-.4 .2zM133 122.8v.4l.2-.4z"/>
<path d="M133 123.2h.5l-.1-.2zM133.2 122.8l.2 .2-.4 .2zM133 122.8v.4l.2-.4z"/>
</g>
<g font-size="6.2">
<text x="67.4" y="149.6">M1</text>
<text x="124.9" y="149.6">M3</text>
<text x="190.5" y="149.6">M7</text>
</g>
<g font-size="4.4">
<text x="113.9" y="110.4">K2</text>
<text x="179.2" y="110.4">K3</text>
<text x="122.1" y="134.4">I&gt;</text>
<text x="126.6" y="134.4">I&gt;</text>
<text x="131.2" y="134.4">I&gt;</text>
<text x="66.7" y="142.5">V1</text>
<text x="125.2" y="142.5">V1</text>
<text x="190.5" y="142.5">V1</text>
<text x="63.5" y="144.6">U1</text>
<text x="73.4" y="144.3">W1</text>
<text x="121.7" y="144.6">U1</text>
<text x="131.6" y="144.3">W1</text>
<text x="187" y="144.6">U1</text>
<text x="197.2" y="144.3">W1</text>
</g>
<g font-size="4">
<text x="63.9" y="71.6">I&gt;</text>
<text x="68.4" y="71.6">I&gt;</text>
<text x="73" y="71.6">I&gt;</text>
<text x="187.7" y="71.6">I&gt;</text>
<text x="191.9" y="71.6">I&gt;</text>
<text x="196.5" y="71.6">I&gt;</text>
<text x="136.5" y="110.1">K2B</text>
</g>
<g font-size="3.9">
<text x="63.6" y="87.5">F1</text>
<text x="72.8" y="92">F2</text>
</g>
<g font-size="3.8">
<text x="66.1" y="155.8">11KW</text>
<text x="124.5" y="155.8">11KW</text>
<text x="185.8" y="155.8">1.1KW-4A</text>
</g>
<g font-size="3">
<text x="22.2" y="179">OWNER :</text>
<text x="88.4" y="178.9">Project:</text>
<text x="121.3" y="179">CONTRACTOR :</text>
</g>
<g font-size="2.6">
<text x="36.9" y="39.1">400/230VAC,50Hz,3p+N+PE,10KA/1Sec</text>
<text x="50.1" y="87.1">VFD</text>
<text x="49.2" y="91">11KW</text>
</g>
<g font-size="2.3">
<text x="24.7" y="40.6">R11</text>
<text x="252.2" y="40.6">R11</text>
<text x="24.7" y="44.6">S11</text>
<text x="252.2" y="44.6">S11</text>
<text x="24.7" y="48.7">T11</text>
<text x="252.2" y="48.7">T11</text>
<text x="76.1" y="148.3">FILTER ROTARY</text>
<text x="136.5" y="148.4">FILTER DISK</text>
<text x="201.4" y="148.3">FILTER DISK</text>
<text x="24" y="160.5">MP</text>
<text x="254.4" y="160.5">MP</text>
<text x="24" y="166.5">PE</text>
<text x="254.4" y="166.5">PE</text>
</g>
<g font-size="2">
<text x="63.1" y="51.8">R</text>
<text x="68" y="51.8">S</text>
<text x="72.7" y="51.8">T</text>
<text x="46.5" y="55.3">W:3*(1*10mm2)</text>
<text x="78.2" y="55.3">W:3*(1*10mm2)</text>
<text x="172.5" y="55.3">3*(1*1.5mm2)</text>
<text x="55.6" y="70.4">32A</text>
<text x="56" y="67.6">Q3</text>
<text x="177.8" y="70.4">1.6-2.5A</text>
<text x="180.3" y="67.6">FR2</text>
<text x="62.5" y="77">22</text>
<text x="67.1" y="77.2">23</text>
<text x="71.9" y="77.2">24</text>
<text x="46.3" y="96">W:3*(1*10mm2)</text>
<text x="63.9" y="99.1">1</text>
<text x="68.4" y="99.1">2</text>
<text x="72.7" y="99.2">3</text>
<text x="122.1" y="105.8">1</text>
<text x="126.6" y="105.8">2</text>
<text x="130.9" y="105.9">3</text>
<text x="144.6" y="105.8">1</text>
<text x="149.2" y="105.8">2</text>
<text x="153.4" y="105.9">3</text>
<text x="120.5" y="115.5">10</text>
<text x="125.4" y="115.6">11</text>
<text x="129.9" y="115.6">12</text>
<text x="143" y="115.5">10</text>
<text x="147.9" y="115.6">11</text>
<text x="152.5" y="115.6">12</text>
<text x="115" y="130.2">FR1</text>
<text x="104.7" y="135.8">W:3*(1*6mm2)</text>
<text x="112.7" y="133">18-24A</text>
<text x="124.5" y="136.1">13</text>
<text x="129.1" y="136.1">14</text>
<text x="133.7" y="136.1">15</text>
</g>
<g font-size="1.5">
<text x="183.7" y="177.8">SCALE:</text>
<text x="198.9" y="177.8">NTS</text>
<text x="204.9" y="177.8">FORMAT:</text>
<text x="213" y="177.8">A4</text>
<text x="221.2" y="177.9">STATUS:</text>
<text x="242.3" y="177.6">SHEET</text>
<text x="248.8" y="177.6">2</text>
<text x="251.2" y="177.6">OF 8</text>
<text x="183.7" y="184.4">CHECKED BY:</text>
<text x="183.7" y="181">DRAWN BY:</text>
<text x="205.3" y="184.1">DATE:</text>
<text x="205.3" y="180.7">DATE:</text>
<text x="221.1" y="180.8">TITLE:</text>
<text x="255.3" y="181.4">REV</text>
<text x="255.6" y="183.5">NO.</text>
<text x="183.7" y="190.7">CO. APP.</text>
<text x="183.7" y="187.6">CHECKED BY:</text>
<text x="205.3" y="190.6">DATE:</text>
<text x="205.3" y="187.4">DATE:</text>
<text x="221.1" y="187.4">DOC NO.:</text>
<text x="257" y="189.2">2</text>
</g>
<g font-size="1.4">
<text x="32.1" y="23.7">1</text>
<text x="61.1" y="23.7">2</text>
<text x="90" y="23.7">3</text>
<text x="119" y="23.7">4</text>
<text x="148" y="23.7">5</text>
<text x="177" y="23.7">6</text>
<text x="205.9" y="23.7">7</text>
<text x="234.9" y="23.7">8</text>
<text x="260.4" y="29.9">F</text>
<text x="19.1" y="31.3">F</text>
<text x="19.1" y="57.6">E</text>
<text x="260.3" y="57.6">E</text>
<text x="19.1" y="88.2">D</text>
<text x="260.4" y="88.2">D</text>
<text x="19" y="118.6">C</text>
<text x="260" y="118.6">C</text>
<text x="19" y="149.2">B</text>
<text x="260.2" y="147.8">B</text>
<text x="19" y="179.7">A</text>
<text x="260.1" y="179">A</text>
<text x="32.1" y="193.4">1</text>
<text x="61.1" y="193.4">2</text>
<text x="90" y="193.4">3</text>
<text x="119.7" y="193.4">4</text>
<text x="148.6" y="193.4">5</text>
<text x="177.3" y="193.4">6</text>
<text x="205.9" y="193.4">7</text>
<text x="235.9" y="193.4">8</text>
</g>
<g font-size="1.1">
<text x="82" y="68.9">AUX</text>
<text x="205.5" y="68.9">AUX</text>
<text x="140.1" y="131.4">AUX</text>
</g>
</svg>
